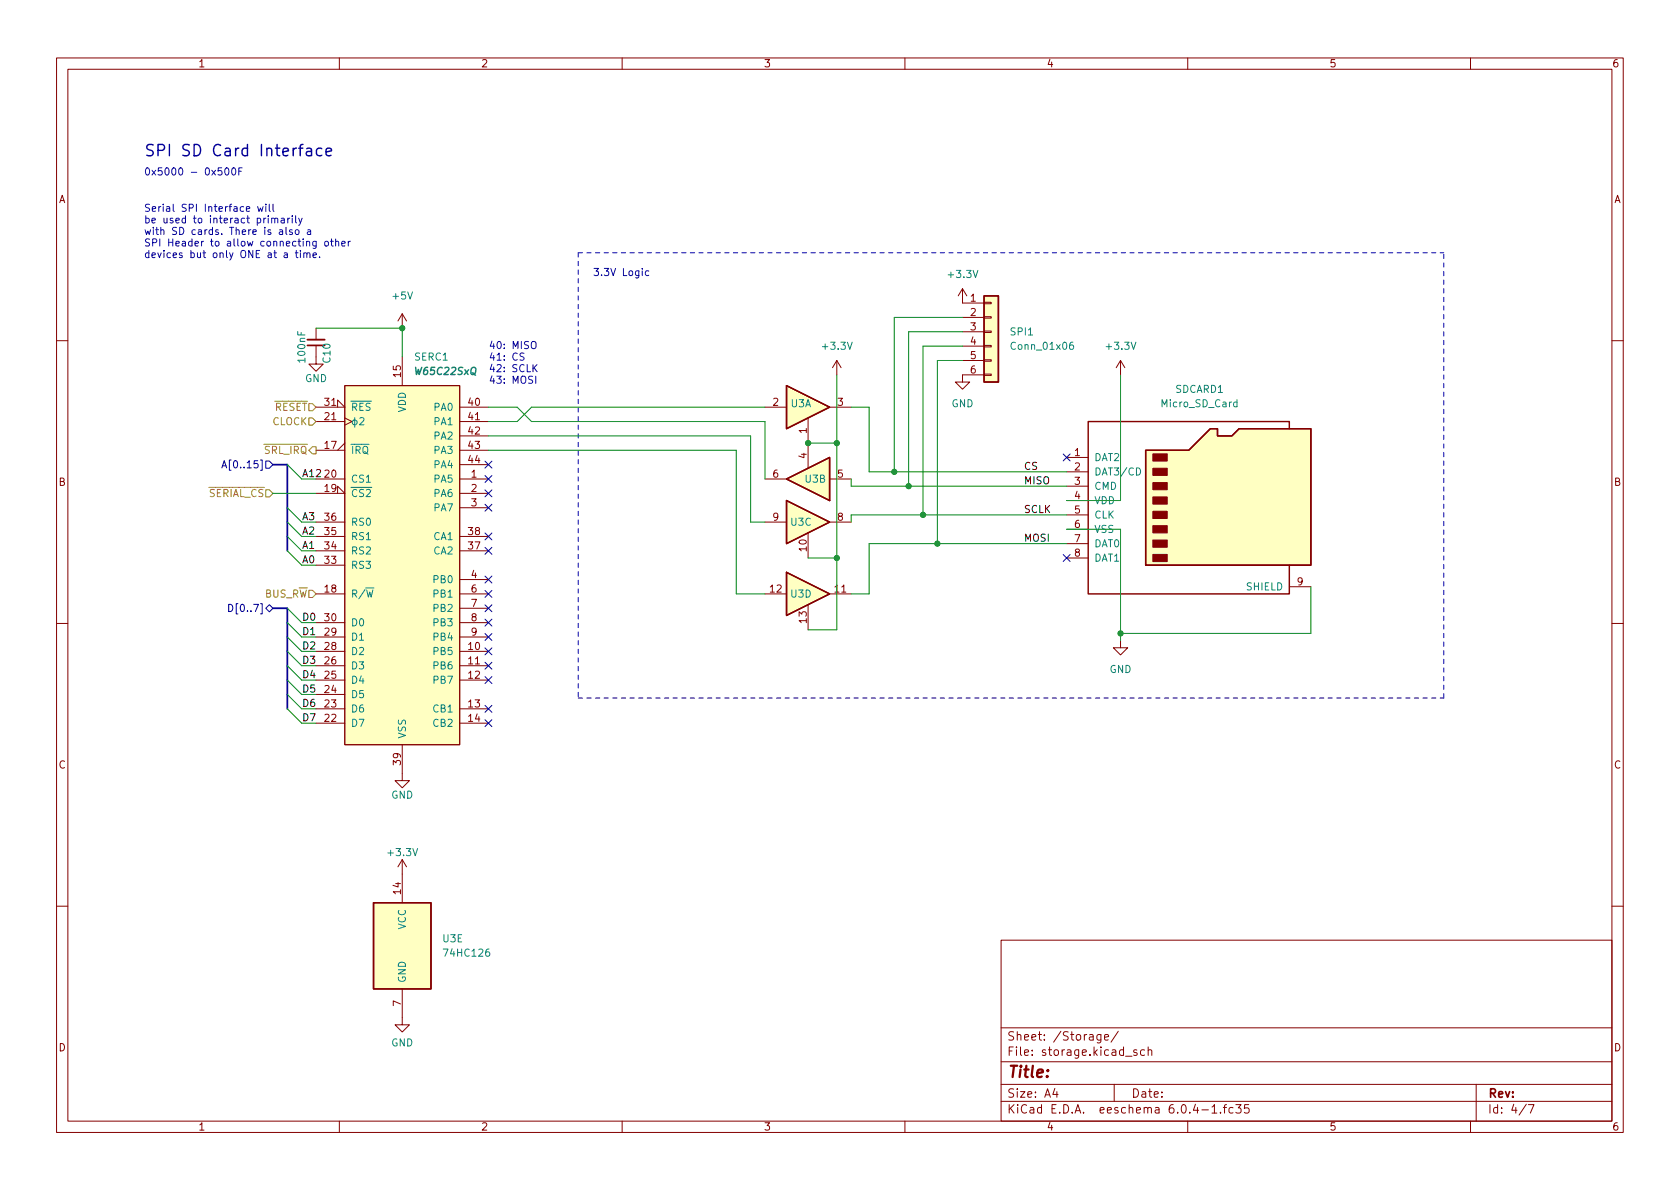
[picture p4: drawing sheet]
<svg xmlns="http://www.w3.org/2000/svg" width="297mm" height="210mm" viewBox="0 0 297 210" stroke-linecap="round" stroke-linejoin="round" font-family="sans-serif">
<g fill="none" stroke="#840000" stroke-width=".18">
<path d="M10 10.2h277v190.1h-277zM12 12.2h273v186.1h-273zM60 10.2v2M110 10.2v2M160 10.2v2M210 10.2v2M260 10.2v2M55.9 58v2.1M71.1 55.5l-.7 1.3M71.1 55.5v2.5M71.1 55.5l.8 1.3M170.2 51v2.6h3.8"/>
<path d="M170.2 56.1h3.8M170.2 58.7h3.8M170.2 51l-.8 1.3M170.2 51l.7 1.3M174 58.5h1.3v.3h-1.3zM174 56h1.3v.3h-1.3zM174 53.5h1.3v.2h-1.3zM10 60.2h2M55.9 61.1v3.3h1.2l-1.2 1.3-1.3-1.3h1.3M55.9 72h5.1l-1.3-1.3v1.3M55.9 79.6h5.1M55.9 74.5h5.1"/>
<path d="M61 68.2h20.3v63.5h-20.3zM61 73.9l1.2 .6-1.2 .7M61 78.4l-1.3 1.2M71.1 63.1v5.1M81.3 72h5.1M81.3 79.6h5.1M81.3 74.5h5.1M81.3 77.1h5.1M135.3 72h3.8M142.9 73.9v8.9M146.7 72h3.8M148 63.7l-.8 1.3"/>
<path d="M148 63.7v2.6M148 63.7l.7 1.3M170.2 61.2h3.8M170.2 63.7h3.8M174 66.2h1.3v.2h-1.3zM174 63.6h1.3v.3h-1.3zM174 61.1h1.3v.2h-1.3zM174 66.3h-3.8v1.3h1.2l-1.2 1.2-1.3-1.2h1.3M198.1 63.7l-.7 1.3M198.1 63.7v2.6M198.1 63.7l.8 1.3M285 60.2h2"/>
<path d="M55.9 87.2h5.1l-1.3-1.2v1.2M55.9 84.7h5.1M55.9 92.3h5.1M55.9 99.9h5.1M55.9 97.4h5.1M55.9 94.9h5.1M81.3 84.7h5.1M81.3 87.2h5.1M81.3 89.8h5.1M81.3 97.4h5.1M81.3 94.9h5.1M81.3 82.2h5.1"/>
<path d="M135.3 84.7h3.8M135.3 92.3h3.8M142.9 94.2v4.5M146.7 84.7h3.8M146.7 92.3h3.8M188.6 80.9h3.8M188.6 83.4h3.8M188.6 86h3.8M188.6 88.5h3.8M188.6 91.1h3.8M188.6 93.6h3.8M188.6 96.1h3.8"/>
<path d="M188.6 98.7h3.8M10 110.2h2M55.9 105h5.1M55.9 115.2h5.1M55.9 117.7h5.1M55.9 112.6h5.1M55.9 110.1h5.1M81.3 105h5.1M81.3 115.2h5.1M81.3 117.7h5.1M81.3 112.6h5.1M81.3 110.1h5.1"/>
<path d="M81.3 102.5h5.1M81.3 107.6h5.1M135.3 105h3.8M142.9 106.9v4.5M146.7 105h3.8M198.1 113.3v1.2h1.3l-1.3 1.3-1.3-1.3h1.3M228 103.8h3.8M285 110.2h2M55.9 120.3h5.1M55.9 125.3h5.1M55.9 127.9h5.1M55.9 122.8h5.1"/>
<path d="M71.1 131.7v6.3h1.3l-1.3 1.3-1.3-1.3h1.3M81.3 120.3h5.1M81.3 125.3h5.1M81.3 127.9h5.1M71.1 152v7.6M71.1 152l-.7 1.3M71.1 152l.8 1.3M10 160.2h2M71.1 174.9v6.3h1.3l-1.3 1.3-1.3-1.3h1.3M177 166.3h108v32h-108zM285 160.2h2M60 198.3v2"/>
<path d="M110 198.3v2M160 198.3v2M177 194.8h108M177 191.8h108M177 187.8h108M177 181.8h108M186.5 192.5l-.4 1h1M186.9 193v1M194.6 182.9v1.2l-.2 .3h-.4M194.6 183l-.4-.1-.3 .3v.4l.2 .3h.5M195.3 183.4l.7-.1-.1-.3-.4-.1-.2 .2 .1 .8h.5M197 191.8v3"/>
<path d="M197.7 182.4l-1.3 1.9M199 186.8h1.1M201 185.7l-.4-.1-.2 .2 .1 .3 .5 .1v.4h-.6M202.4 185.7l-.5-.1-.3 .3v.4l.2 .3h.6M203 185.8l.2-.2 .4 .1v.9M203 185.1v1.5M210 198.3v2M212.5 196.3h1.1M214.3 195.8l.4-.5v1.5M214.3 196.8h.8M215.8 196.7v.1M216.3 195.8h.6"/>
<path d="M216.9 195.3l-.4 .2v1.3M218 195.9l-.4-.1-.3 .3v.4l.1 .3h.6M218.5 195.3h.9l-.5 .6 .5 .1v.7l-.3 .1h-.4l-.2-.1M220.8 195.3h-.7l-.1 .7 .2-.1 .5 .1 .2 .2-.1 .5-.2 .1-.6-.1M260 198.3v2M261 191.8v6.5M269.9 195.3l-1.3 1.9M270.2 195.3h1l-.6 1.5"/>
</g>
<g fill="#ffffc2" stroke="#ffffc2" stroke-width=".18">
<path d="M139.1 101.2l7.6 3.8-7.6 3.8z"/>
<path d="M202.6 79.6h7.6l3.8-3.8h1.3v1.3h2.5l1.3-1.3h12.7v24.1h-29.2z"/>
<path d="M174 52.3h2.5v15.3h-2.5z"/>
<path d="M139.1 84.7l7.6-3.8v7.6z"/>
<path d="M139.1 68.2l7.6 3.8-7.6 3.8z"/>
<path d="M139.1 88.5l7.6 3.8-7.6 3.8z"/>
<path d="M66 159.6h10.2v15.3h-10.2z"/>
<path d="M61 68.2h20.3v63.5h-20.3z"/>
</g>
<path d="M174 52.3h2.5v15.3h-2.5zM139.1 68.2l7.6 3.8-7.6 3.8zM202.6 79.6h7.6l3.8-3.8h1.3v1.3h2.5l1.3-1.3h12.7v24.1h-29.2zM228 75.8v-1.3h-35.6v30.5h35.6v-5.1M139.1 84.7l7.6-3.8v7.6zM139.1 88.5l7.6 3.8-7.6 3.8zM139.1 101.2l7.6 3.8-7.6 3.8zM66 159.6h10.2v15.3h-10.2z" fill="none" stroke="#840000" stroke-width=".25"/>
<path d="M54.4 60.1h3" fill="none" stroke="#840000" stroke-width=".33"/>
<path d="M54.4 61.1h3" fill="none" stroke="#840000" stroke-width=".3"/>
<g fill="#840000" stroke="#840000" stroke-width=".18">
<path d="M203.8 98h2.6v1.3h-2.6z"/>
<path d="M203.8 95.5h2.6v1.3h-2.6z"/>
<path d="M203.8 93h2.6v1.2h-2.6z"/>
<path d="M203.8 90.4h2.6v1.3h-2.6z"/>
<path d="M203.8 87.9h2.6v1.2h-2.6z"/>
<path d="M203.8 85.3h2.6v1.3h-2.6z"/>
<path d="M203.8 82.8h2.6v1.3h-2.6z"/>
<path d="M203.8 80.3h2.6v1.2h-2.6z"/>
</g>
<g fill="none" stroke="#008484" stroke-width=".18">
<path d="M62.7 73.8v1.7M63.6 74l.5-.2 .3 .4-.8 .9h.8M189.7 60.5l-.4 .1a.86 .86 0 0 0 0 1.2l.5-.1v-.5l-.2-.2h-.3l-.2 .2M218.7 71.2l-.4-.1-.2 .2 .1 .6h.5M218.7 70.7v1.2M200.9 82.7a.64 .64 0 0 1 .8 .7 .64 .64 0 0 1-.8 .6z"/>
<circle cx="62.7" cy="74.7" r=".44"/>
</g>
<path d="M54.6 71.4h.6l.7 .6-.7 .6h-.6zM54.6 73.9h.6l.7 .6-.7 .7h-.6zM55.2 79h.7v1.3h-.7l-.6-.7zM47 86.6h.6l.7 .6-.7 .7h-.6zM54.6 104.4h.6l.7 .6-.7 .7h-.6z" fill="none" stroke="#848400" stroke-width=".18"/>
<g fill="none" stroke="#000084" stroke-width=".18">
<path d="M39.2 82.7l.4-1.2 .5 1.2M39.3 82.4h.6M47 81.5h.6l.7 .7-.7 .6h-.6zM85.8 94.3l1.2 1.2M85.8 89.2l1.2 1.2M85.8 96.8l1.2 1.2M85.8 86.6l1.2 1.3M85.8 84.1l1.2 1.2M85.8 81.6l1.2 1.2M87 94.3l-1.2 1.2M87 89.2l-1.2 1.2M87 96.8l-1.2 1.2"/>
<path d="M87 86.6l-1.2 1.3M87 84.1l-1.2 1.2M87 81.6l-1.2 1.2M188 98.1l1.2 1.2M188 80.3l1.2 1.2M189.2 98.1l-1.2 1.2M189.2 80.3l-1.2 1.2M40.4 106.9a.64 .64 0 0 1 .8 .6 .64 .64 0 0 1-.8 .6zM47 107.6l.6-.7 .7 .7-.7 .6zM85.8 104.4l1.2 1.2M85.8 101.9l1.2 1.2M85.8 119.7l1.2 1.2"/>
<path d="M85.8 114.6l1.2 1.2M85.8 117.1l1.2 1.2M85.8 107l1.2 1.2M85.8 109.5l1.2 1.2M85.8 112l1.2 1.3M87 104.4l-1.2 1.2M87 101.9l-1.2 1.2M87 119.7l-1.2 1.2M87 114.6l-1.2 1.2M87 117.1l-1.2 1.2M87 107l-1.2 1.2M87 109.5l-1.2 1.2"/>
<path d="M87 112l-1.2 1.3M85.8 124.7l1.2 1.3M85.8 127.3l1.2 1.2M87 124.7l-1.2 1.3M87 127.3l-1.2 1.2"/>
</g>
<g fill="none" stroke="#0000c2" stroke-width=".18">
<path d="M39.2 29.7h-.6l-.1 .6 .2-.1h.4l.2 .2-.1 .4-.2 .2-.5-.2M39.9 29.8l.2-.1a.68 .68 0 0 1 .4 .6 .68 .68 0 0 1-.4 .7l-.2-.2-.2-.3zM41.1 29.8l.2-.1a.68 .68 0 0 1 .4 .6 .68 .68 0 0 1-.4 .7l-.2-.2-.1-.3zM42.2 30.3h.5M42.8 29.7h-.6v1.3M43.6 37l.6-.2-.1-.2-.4-.1-.1 .2v.6h.5M45.6 36.5l.2 .9 .2-.6 .3 .6 .2-.9M47 36.1v.1M47 36.5v.9M47.6 36.1v1.1l.2 .2M48 38.7l.2-.1h.3l.1 .8M48 38.6v.8"/>
<path d="M48.3 36.1v1.1l.2 .2M48.6 38.8l.2-.2h.3v.8M49.7 38.6h.5l.1 .8M50.3 38.9h-.5l-.1 .2 .1 .3h.5M50.9 38.6v.8M51.2 38.6l-.3 .2M51.7 38.2v.1M51.7 38.6v.8M52.3 38.2v1l.1 .2M52.8 38.6l.3 .8M53.4 38.6l-.4 1.1-.2 .1M49.4 40.7h.5l.1 .8"/>
<path d="M50 40.9l-.5 .1-.1 .2 .1 .3 .5-.1M50.3 44.8h.5v.8M50.6 40.2v1.1l.2 .2M50.8 45l-.4 .1-.2 .2 .2 .3 .4-.1M51.7 40.7l-.3-.1-.2 .2v.2l.5 .1v.3h-.5M52.2 44.7h.5M52.3 40.7l.3-.1 .3 .3v.3l-.3 .3-.3-.1-.1-.2zM52.4 44.3v1.1l.3 .2M53.1 44.7v.9M53.7 44.8l.2-.1 .3 .1 .1 .8M53.7 44.7v.9M54.3 44.9l.1-.2 .3 .1 .1 .8"/>
<path d="M54.4 40.7h.5v.8M54.9 40.9l-.4 .1-.2 .2 .2 .3 .4-.1M55.4 45.1l.6-.1-.1-.2-.4-.1-.1 .2v.6h.5M55.9 42.7v1l-.2 .2h-.3M55.9 42.7h-.4l-.2 .2 .1 .6h.5M56.5 45.4v.2M57.5 42.7h.3l.3 .2v.4l-.3 .2h-.3l-.1-.2zM58.4 42.7h.5M58.6 42.2v1.1l.3 .2M59.3 42.8l.2-.1h.3l.1 .8M59.3 42.2v1.3M60.4 43.1l.6-.1v-.3h-.4l-.2 .1 .1 .7h.5"/>
<path d="M61.6 42.7v.8M61.9 42.7l-.3 .2M114.7 47.9h-.4l-.2 .2 .1 .6h.5M92.7 62.5l-.5-.1-.2 .1v.4l.5 .2 .2 .4-.3 .2-.5-.1M94 60.6l.2-.2a.43 .43 0 0 1 .6 .4v.4a.42 .42 0 0 1-.4 .5 .42 .42 0 0 1-.5-.5zM94.4 65l.6 .7M94.7 66.5v1.3M95 64.5l-.8 .7"/>
</g>
<path d="M54.2 26.3l.2-.1 .6 .1 .1 1.2M55.1 26.7l-.7 .1a.39 .39 0 0 0-.3 .4 .39 .39 0 0 0 .3 .3l.7-.1M56.9 26.3l-.6-.1-.4 .4v.6l.2 .2 .2 .1 .6-.1M57.7 26.9l.9-.2-.1-.4-.6-.1-.2 .3 .1 .9 .1 .1 .6-.1" fill="none" stroke="#0000c2" stroke-width=".25"/>
<path d="M102.2 44.7v78.7M102.2 44.7h153.1M102.2 123.4h153.1M255.3 123.4v-78.7" fill="none" stroke="#0000c2" stroke-width=".18" stroke-dasharray=".8 .8"/>
<path d="M48.3 82.2h2.5v15.2M48.3 107.6h2.5v17.7" fill="none" stroke="#000084" stroke-width=".3"/>
<g fill="none" stroke="#008400" stroke-width=".18">
<path d="M55.9 58h15.2v5.1M170.2 58.7h-9.5v27.3M170.2 56.1h-12.1v27.3M86.4 77.1h46.3v15.2h2.6M86.4 72h5l2.6 2.5h41.3v10.2M86.4 79.6h43.8v25.4h5.1M135.3 72h-41.3l-2.6 2.5h-5M142.9 78.4h5.1M148 66.3v45.1h-5.1M150.5 72h3.2v11.4h34.9M170.2 61.2h-7v29.9M170.2 63.7h-4.5v32.4"/>
<path d="M198.1 66.3v22.2h-9.5M48.3 87.2h7.6M50.8 94.9l2.5 2.5h2.6M50.8 89.8l2.5 2.5M50.8 97.4l2.5 2.5M50.8 92.3l2.5 2.6M50.8 82.2l2.5 2.5M142.9 98.7h5.1M150.5 84.7v1.3h38.1M188.6 96.1h-34.9v8.9h-3.2M188.6 91.1h-38.1v1.2M188.6 93.6h9.5v19.7"/>
<path d="M50.8 110.1l2.5 2.5h2.6M50.8 107.6l2.5 2.5M50.8 112.6l2.5 2.6M50.8 115.2l2.5 2.5M50.8 117.7l2.5 2.6M231.8 103.8v8.2h-33.7M50.8 122.8l2.5 2.5M50.8 125.3l2.5 2.6M50.8 120.3l2.5 2.5"/>
</g>
<g fill="#008400" stroke="#008400" stroke-width=".18">
<circle cx="142.9" cy="78.4" r=".46"/>
<circle cx="148" cy="78.4" r=".46"/>
<circle cx="148" cy="98.7" r=".46"/>
<circle cx="160.7" cy="86" r=".46"/>
<circle cx="165.7" cy="96.1" r=".46"/>
<circle cx="163.2" cy="91.1" r=".46"/>
<circle cx="198.1" cy="112" r=".46"/>
<circle cx="71.1" cy="58" r=".46"/>
<circle cx="158.1" cy="83.4" r=".46"/>
</g>
<text font-size="2.8" fill="#0000c2" x="25.4" y="27.6">SPI SD Card Interface</text>
<text font-size="2.8" fill="#840000" x="178" y="190.6">Title:</text>
<g font-size="2.1" fill="#840000">
<text x="178" y="184">Sheet: /Storage/</text>
<text x="178" y="186.7">File: storage.kicad_sch</text>
<text x="178" y="196.9">KiCad E.D.A. eeschema 6.0.4-1.fc35</text>
<text x="178" y="194.1">Size: A4</text>
<text x="200" y="194.1">Date:</text>
<text x="263" y="194.1">Rev:</text>
<text x="263" y="196.9">Id: 4/7</text>
</g>
<g font-size="1.8" fill="#840000">
<text x="35" y="11.9">1</text>
<text x="85" y="11.9">2</text>
<text x="135" y="11.9">3</text>
<text x="185" y="11.9">4</text>
<text x="235" y="11.9">5</text>
<text x="285" y="11.9">6</text>
<text x="10.3" y="35.9">A</text>
<text x="285.3" y="35.9">A</text>
<text x="171.6" y="53.3">1</text>
<text x="171.6" y="55.9">2</text>
<text x="171.6" y="58.4">3</text>
<text x="171.6" y="61">4</text>
<text x="171.6" y="63.5">5</text>
<text x="57.4" y="71.7">31</text>
<text x="70.9" y="66.6" transform="rotate(-90 70.9 66.6)">15</text>
<text x="82.8" y="71.7">40</text>
<text x="136.7" y="71.7">2</text>
<text x="148.1" y="71.7">3</text>
<text x="171.6" y="66">6</text>
<text x="57.4" y="74.3">21</text>
<text x="82.8" y="74.3">41</text>
<text x="82.8" y="76.8">42</text>
<text x="142.6" y="76.6" transform="rotate(-90 142.6 76.6)">1</text>
<text x="57.4" y="79.4">17</text>
<text x="82.8" y="79.4">43</text>
<text x="82.8" y="81.9">44</text>
<text x="142.6" y="81.1" transform="rotate(-90 142.6 81.1)">4</text>
<text x="190" y="80.6">1</text>
<text x="190" y="83.2">2</text>
<text x="10.3" y="85.9">B</text>
<text x="57.4" y="87">19</text>
<text x="57.4" y="84.4">20</text>
<text x="83.3" y="84.4">1</text>
<text x="83.3" y="87">2</text>
<text x="83.3" y="89.5">3</text>
<text x="136.7" y="84.4">6</text>
<text x="148.1" y="84.4">5</text>
<text x="190" y="85.7">3</text>
<text x="190" y="88.3">4</text>
<text x="285.3" y="85.9">B</text>
<text x="57.4" y="94.6">35</text>
<text x="57.4" y="92.1">36</text>
<text x="82.8" y="94.6">38</text>
<text x="136.7" y="92.1">9</text>
<text x="148.1" y="92.1">8</text>
<text x="190" y="90.8">5</text>
<text x="190" y="93.3">6</text>
<text x="190" y="95.9">7</text>
<text x="57.4" y="99.7">33</text>
<text x="57.4" y="97.1">34</text>
<text x="82.8" y="97.1">37</text>
<text x="142.6" y="97.4" transform="rotate(-90 142.6 97.4)">10</text>
<text x="190" y="98.4">8</text>
<text x="57.4" y="104.8">18</text>
<text x="83.3" y="102.2">4</text>
<text x="83.3" y="104.8">6</text>
<text x="83.3" y="107.3">7</text>
<text x="136.2" y="104.8">12</text>
<text x="147.6" y="104.8">11</text>
<text x="229.4" y="103.5">9</text>
<text x="57.4" y="112.4">29</text>
<text x="57.4" y="109.8">30</text>
<text x="83.3" y="109.8">8</text>
<text x="83.3" y="112.4">9</text>
<text x="142.6" y="110.1" transform="rotate(-90 142.6 110.1)">13</text>
<text x="57.4" y="117.5">26</text>
<text x="57.4" y="114.9">28</text>
<text x="82.8" y="114.9">10</text>
<text x="82.8" y="117.5">11</text>
<text x="57.4" y="125.1">23</text>
<text x="57.4" y="122.5">24</text>
<text x="57.4" y="120">25</text>
<text x="82.8" y="120">12</text>
<text x="82.8" y="125.1">13</text>
<text x="57.4" y="127.6">22</text>
<text x="82.8" y="127.6">14</text>
<text x="10.3" y="135.9">C</text>
<text x="70.9" y="135.2" transform="rotate(-90 70.9 135.2)">39</text>
<text x="285.3" y="135.9">C</text>
<text x="70.9" y="158.1" transform="rotate(-90 70.9 158.1)">14</text>
<text x="70.9" y="177.9" transform="rotate(-90 70.9 177.9)">7</text>
<text x="10.3" y="185.9">D</text>
<text x="285.3" y="185.9">D</text>
<text x="35" y="199.9">1</text>
<text x="85" y="199.9">2</text>
<text x="135" y="199.9">3</text>
<text x="185" y="199.9">4</text>
<text x="235" y="199.9">5</text>
<text x="285" y="199.9">6</text>
</g>
<g font-size="1.8" fill="#0000c2">
<text x="25.4" y="31">0x5000 - 0x500F</text>
<text x="25.4" y="37.4">Serial SPI Interface will</text>
<text x="25.4" y="39.5">be used to interact primarily</text>
<text x="25.4" y="41.5">with SD cards. There is also a</text>
<text x="25.4" y="43.6">SPI Header to allow connecting other</text>
<text x="25.4" y="45.6">devices but only ONE at a time.</text>
<text x="104.8" y="48.8">3.3V Logic</text>
<text x="86.4" y="61.7">40: MISO</text>
<text x="86.4" y="63.8">41: CS</text>
<text x="86.4" y="65.8">42: SCLK</text>
<text x="86.4" y="67.8">43: MOSI</text>
</g>
<g font-size="1.8" fill="#008484">
<text x="69.5" y="53">+5V</text>
<text x="167.8" y="49.1">+3.3V</text>
<text x="178.7" y="59.3">SPI1</text>
<text x="54" y="63.9" transform="rotate(-90 54 63.9)">100nF</text>
<text x="58.4" y="64.1" transform="rotate(-90 58.4 64.1)">C10</text>
<text x="73.3" y="63.7">SERC1</text>
<text x="145.6" y="61.8">+3.3V</text>
<text x="179.1" y="61.8">Conn_01x06</text>
<text x="195.8" y="61.8">+3.3V</text>
<text x="53.9" y="67.6">GND</text>
<text x="73.6" y="66.3">W65C22SxQ</text>
<text x="207.8" y="69.5">SDCARD1</text>
<text x="62" y="72.6">~{RES}</text>
<text x="71.8" y="72.9" transform="rotate(-90 71.8 72.9)">VDD</text>
<text x="76.8" y="72.6">PA0</text>
<text x="76.8" y="75.2">PA1</text>
<text x="76.8" y="77.7">PA2</text>
<text x="139.8" y="72">U3A</text>
<text x="168.2" y="72">GND</text>
<text x="205.5" y="72">Micro_SD_Card</text>
<text x="62" y="80.3">~{IRQ}</text>
<text x="76.8" y="80.3">PA3</text>
<text x="76.8" y="82.8">PA4</text>
<text x="193.4" y="81.5">DAT2</text>
<text x="62" y="87.9">~{CS2}</text>
<text x="62" y="85.3">CS1</text>
<text x="76.8" y="85.3">PA5</text>
<text x="76.8" y="87.9">PA6</text>
<text x="142.4" y="85.3">U3B</text>
<text x="193.4" y="84.1">DAT3/CD</text>
<text x="193.4" y="86.6">CMD</text>
<text x="193.4" y="89.1">VDD</text>
<text x="62" y="95.5">RS1</text>
<text x="62" y="93">RS0</text>
<text x="76.7" y="95.5">CA1</text>
<text x="76.8" y="90.4">PA7</text>
<text x="139.8" y="93">U3C</text>
<text x="193.4" y="91.7">CLK</text>
<text x="193.4" y="94.2">VSS</text>
<text x="62" y="100.6">RS3</text>
<text x="62" y="98">RS2</text>
<text x="76.7" y="98">CA2</text>
<text x="193.4" y="96.8">DAT0</text>
<text x="193.4" y="99.3">DAT1</text>
<text x="62" y="105.7">R/~{W}</text>
<text x="76.8" y="103.1">PB0</text>
<text x="76.8" y="105.7">PB1</text>
<text x="139.8" y="105.7">U3D</text>
<text x="220.5" y="104.4">SHIELD</text>
<text x="62" y="113.3">D1</text>
<text x="62" y="110.7">D0</text>
<text x="76.8" y="108.2">PB2</text>
<text x="76.8" y="110.7">PB3</text>
<text x="76.8" y="113.3">PB4</text>
<text x="62" y="118.4">D3</text>
<text x="62" y="115.8">D2</text>
<text x="76.8" y="115.8">PB5</text>
<text x="76.8" y="118.4">PB6</text>
<text x="196.2" y="119">GND</text>
<text x="62" y="126">D6</text>
<text x="62" y="123.4">D5</text>
<text x="62" y="120.9">D4</text>
<text x="76.7" y="126">CB1</text>
<text x="76.8" y="120.9">PB7</text>
<text x="62" y="128.5">D7</text>
<text x="71.8" y="130.7" transform="rotate(-90 71.8 130.7)">VSS</text>
<text x="76.7" y="128.5">CB2</text>
<text x="69.2" y="141.2">GND</text>
<text x="68.8" y="151.4">+3.3V</text>
<text x="71.8" y="164.4" transform="rotate(-90 71.8 164.4)">VCC</text>
<text x="78.3" y="166.6">U3E</text>
<text x="71.8" y="173.9" transform="rotate(-90 71.8 173.9)">GND</text>
<text x="78.8" y="169.2">74HC126</text>
<text x="69.2" y="185">GND</text>
</g>
<g font-size="1.8" fill="#848400">
<text x="47.1" y="72.6">~{RESET}</text>
<text x="48.1" y="75.2">CLOCK</text>
<text x="45.4" y="80.3">~{SRL_IRQ}</text>
<text x="35.5" y="87.9">~{SERIAL_CS}</text>
<text x="45.4" y="105.7">BUS_R~{W}</text>
</g>
<g font-size="1.8" fill="#000084">
<text x="40.4" y="82.8">A[0..15]</text>
<text x="41.4" y="108.2">D[0..7]</text>
</g>
<g font-size="1.8">
<text x="181" y="83.1">CS</text>
<text x="181" y="85.6">MISO</text>
<text x="181" y="90.7">SCLK</text>
<text x="181" y="95.8">MOSI</text>
<text x="53.3" y="97.1">A1</text>
<text x="53.3" y="112.3">D1</text>
</g>
<g font-size="1.8" fill="#008400">
<text x="53.3" y="84.4">A12</text>
<text x="53.3" y="94.5">A2</text>
<text x="53.3" y="92">A3</text>
<text x="53.3" y="99.6">A0</text>
<text x="53.3" y="109.8">D0</text>
<text x="53.3" y="114.8">D2</text>
<text x="53.3" y="119.9">D4</text>
<text x="53.3" y="117.4">D3</text>
<text x="53.3" y="125">D6</text>
<text x="53.3" y="122.5">D5</text>
<text x="53.3" y="127.5">D7</text>
</g>
</svg>
